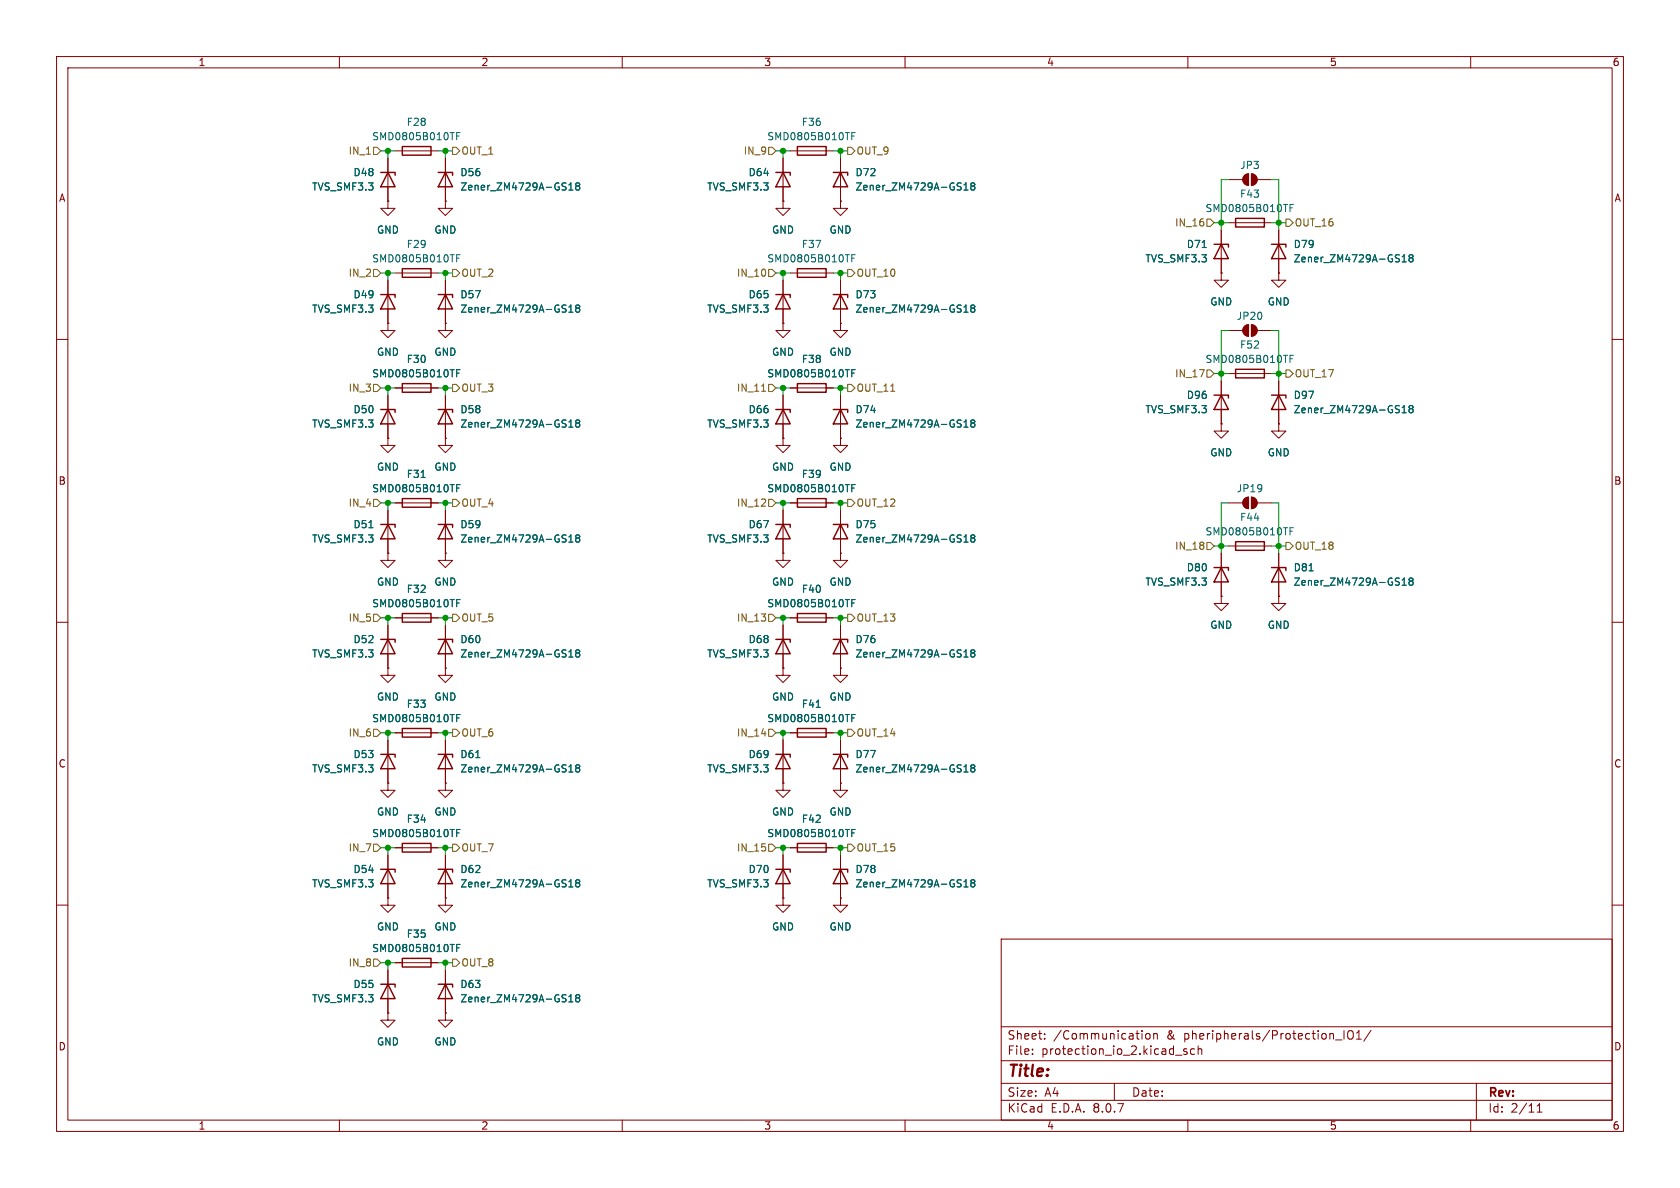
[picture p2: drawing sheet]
<svg xmlns="http://www.w3.org/2000/svg" width="297mm" height="210mm" viewBox="0 0 297 210" stroke-linecap="round" stroke-linejoin="round" font-family="sans-serif">
<g fill="none" stroke="#840000" stroke-width=".18">
<path d="M10 10h277v190h-277zM12 12h273v186h-273zM60 10v2M110 10v2M160 10v2M210 10v2M260 10v2M68.6 35.6v1.2h1.2l-1.2 1.3-1.3-1.3h1.3M68.6 35.6h.1M68.6 27.9v7.7M69.8 26.7h7.7M78.7 35.6v1.2h1.3l-1.3 1.3-1.2-1.3h1.2"/>
<path d="M78.7 35.6h.1M78.7 27.9v7.7M138.4 35.6v1.2h1.3l-1.3 1.3-1.2-1.3h1.2M138.4 35.6h.1M138.4 27.9v7.7M139.7 26.7h7.6M148.6 35.6v1.2h1.3l-1.3 1.3-1.3-1.3h1.3M148.6 35.6h.1M148.6 27.9v7.7M217.2 31.8h2.5M217.2 39.4h7.6M220 31l.7-.3v2.1a1.02 1.02 0 0 1-.9-.7 1.02 1.02 0 0 1 .2-1.1z"/>
<path d="M221.2 30.7a1.02 1.02 0 0 1 1 1.1 1.02 1.02 0 0 1-1 1zM222.2 31.8h2.6M68.6 57.2v1.2h1.2l-1.2 1.3-1.3-1.3h1.3M68.6 57.2h.1M68.6 49.5v7.7M69.8 48.3h7.7M78.7 57.2v1.2h1.3l-1.3 1.3-1.2-1.3h1.2M78.7 57.2h.1M78.7 49.5v7.7M138.4 57.2v1.2h1.3l-1.3 1.3-1.2-1.3h1.2M138.4 57.2h.1M138.4 49.5v7.7"/>
<path d="M139.7 48.3h7.6M148.6 57.2v1.2h1.3l-1.3 1.3-1.3-1.3h1.3M148.6 57.2h.1M148.6 49.5v7.7M215.9 48.3v1.2h1.3l-1.3 1.3-1.3-1.3h1.3M215.9 48.3h.1M215.9 40.6v7.7M217.2 58.4h2.5M220 57.7l.7-.3v2a1.02 1.02 0 0 1-.9-.6 1.02 1.02 0 0 1 .2-1.1zM221.2 57.4a1.02 1.02 0 0 1 1 1 1.02 1.02 0 0 1-1 1zM222.2 58.4h2.6M226.1 48.3v1.2h1.2l-1.2 1.3-1.3-1.3h1.3"/>
<path d="M226.1 48.3h.1M226.1 40.6v7.7M10 60h2M68.6 77.5v1.2h1.2l-1.2 1.3-1.3-1.3h1.3M68.6 77.5h.1M68.6 69.9v7.6M69.8 68.6h7.7M78.7 77.5v1.2h1.3l-1.3 1.3-1.2-1.3h1.2M78.7 77.5h.1M78.7 69.9v7.6M138.4 77.5v1.2h1.3l-1.3 1.3-1.2-1.3h1.2M138.4 77.5h.1"/>
<path d="M138.4 69.9v7.6M139.7 68.6h7.6M148.6 77.5v1.2h1.3l-1.3 1.3-1.3-1.3h1.3M148.6 77.5h.1M148.6 69.9v7.6M215.9 74.9v1.3h1.3l-1.3 1.3-1.3-1.3h1.3M215.9 74.9h.1M215.9 67.3v7.6M217.2 66h7.6M226.1 74.9v1.3h1.2l-1.2 1.3-1.3-1.3h1.3M226.1 74.9h.1M226.1 67.3v7.6"/>
<path d="M285 60h2M68.6 97.8v1.3h1.2l-1.2 1.2-1.3-1.2h1.3M68.6 97.8h.1M68.6 90.2v7.6M69.8 88.9h7.7M78.7 97.8v1.3h1.3l-1.3 1.2-1.2-1.2h1.2M78.7 97.8h.1M78.7 90.2v7.6M138.4 97.8v1.3h1.3l-1.3 1.2-1.2-1.2h1.2M138.4 97.8h.1M138.4 90.2v7.6M139.7 88.9h7.6"/>
<path d="M148.6 97.8v1.3h1.3l-1.3 1.2-1.3-1.2h1.3M148.6 97.8h.1M148.6 90.2v7.6M215.9 97.8v7.6M217.2 96.5h7.6M217.2 88.9h2.5M220 88.2l.7-.3v2a1.02 1.02 0 0 1-.9-.6 1.02 1.02 0 0 1 .2-1.1zM221.2 87.9a1.02 1.02 0 0 1 1 1 1.02 1.02 0 0 1-1 1zM222.2 88.9h2.6M226.1 97.8v7.6M10 110h2M68.6 118.1v1.3h1.2l-1.2 1.3-1.3-1.3h1.3"/>
<path d="M68.6 118.1h.1M68.6 110.5v7.6M69.8 109.2h7.7M78.7 118.1v1.3h1.3l-1.3 1.3-1.2-1.3h1.2M78.7 118.1h.1M78.7 110.5v7.6M138.4 118.1v1.3h1.3l-1.3 1.3-1.2-1.3h1.2M138.4 118.1h.1M138.4 110.5v7.6M139.7 109.2h7.6M148.6 118.1v1.3h1.3l-1.3 1.3-1.3-1.3h1.3M148.6 118.1h.1"/>
<path d="M148.6 110.5v7.6M215.9 105.4v1.3h1.3l-1.3 1.3-1.3-1.3h1.3M215.9 105.4h.1M226.1 105.4v1.3h1.2l-1.2 1.3-1.3-1.3h1.3M226.1 105.4h.1M285 110h2M68.6 138.4v1.3h1.2l-1.2 1.3-1.3-1.3h1.3M68.6 138.4h.1M68.6 130.8v7.6M69.8 129.5h7.7M78.7 138.4v1.3h1.3l-1.3 1.3-1.2-1.3h1.2M78.7 138.4h.1"/>
<path d="M78.7 130.8v7.6M138.4 138.4v1.3h1.3l-1.3 1.3-1.2-1.3h1.2M138.4 138.4h.1M138.4 130.8v7.6M139.7 129.5h7.6M148.6 138.4v1.3h1.3l-1.3 1.3-1.3-1.3h1.3M148.6 138.4h.1M148.6 130.8v7.6M68.6 158.8v1.2h1.2l-1.2 1.3-1.3-1.3h1.3M68.6 158.8h.1M68.6 151.1v7.7M69.8 149.9h7.7"/>
<path d="M78.7 158.8v1.2h1.3l-1.3 1.3-1.2-1.3h1.2M78.7 158.8h.1M78.7 151.1v7.7M138.4 158.8v1.2h1.3l-1.3 1.3-1.2-1.3h1.2M138.4 158.8h.1M138.4 151.1v7.7M139.7 149.9h7.6M148.6 158.8v1.2h1.3l-1.3 1.3-1.3-1.3h1.3M148.6 158.8h.1M148.6 151.1v7.7M10 160h2M68.6 179.1v1.2h1.2l-1.2 1.3-1.3-1.3h1.3"/>
<path d="M68.6 179.1h.1M68.6 171.5v7.6M69.8 170.2h7.7M78.7 179.1v1.2h1.3l-1.3 1.3-1.2-1.3h1.2M78.7 179.1h.1M78.7 171.5v7.6M177 166h108v32h-108zM285 160h2M60 198v2M110 198v2M160 198v2M177 194.5h108"/>
<path d="M177 191.5h108M177 187.5h108M177 181.5h108M182.5 186.3v.1M182.5 185.5v.1M184.7 183.6v.1M184.7 182.8v.1M197 191.5v3M201.9 182.2v.1M202.7 182.8l.3-.1 .3 .3v.4l-.3 .3-.3-.1-.2-.2v-.4zM204 182.8l.2-.1 .3 .1 .1 .9M204 182.7v1"/>
<path d="M207.8 186.5h1.2M209.8 185.5l-.3-.1-.3 .2 .1 .2 .5 .2v.3h-.6M210 198v2M211.2 185.5l-.5-.1-.2 .3v.4l.1 .2h.6M211.8 185.5l.2-.1 .4 .1 .1 .9M211.8 184.9v1.5M236.1 183.8h1.1M237.6 182.2v1.5M238.5 182.3a.5 .5 0 0 1 .5-.1 .5 .5 0 0 1 .2 .5v.5a.5 .5 0 0 1-.5 .5 .5 .5 0 0 1-.5-.5v-.5zM239.8 183.7h.9M239.8 182.6l.4-.4v1.5M242.4 182.1l-1.3 2"/>
<path d="M260 198v2M261 191.5v6.5M271.7 196.6h.9M271.7 195.5l.5-.4v1.5"/>
</g>
<g fill="none" stroke="#840000" stroke-width=".25">
<path d="M67.3 30.5h2.5v.5M68.6 30.5l1.2 2.5h-2.5zM71.1 25.9h5.1v1.5h-5.1zM77.5 30.5h2.5v.5M78.7 30.5l1.3 2.5h-2.5zM137.2 30.5h2.5v.5M138.4 30.5l1.3 2.5h-2.5zM141 25.9h5v1.5h-5zM147.3 30.5h2.6v.5M148.6 30.5l1.3 2.5h-2.6zM218.4 38.6h5.1v1.5h-5.1zM67.3 52.1h2.5v.5"/>
<path d="M68.6 52.1l1.2 2.5h-2.5zM71.1 47.5h5.1v1.5h-5.1zM77.5 52.1h2.5v.5M78.7 52.1l1.3 2.5h-2.5zM137.2 52.1h2.5v.5M138.4 52.1l1.3 2.5h-2.5zM141 47.5h5v1.5h-5zM147.3 52.1h2.6v.5M148.6 52.1l1.3 2.5h-2.6zM214.6 43.2h2.6v.5M215.9 43.2l1.3 2.5h-2.6zM224.8 43.2h2.5v.5"/>
<path d="M226.1 43.2l1.2 2.5h-2.5zM67.3 72.4h2.5v.5M68.6 72.4l1.2 2.5h-2.5zM71.1 67.8h5.1v1.5h-5.1zM77.5 72.4h2.5v.5M78.7 72.4l1.3 2.5h-2.5zM137.2 72.4h2.5v.5M138.4 72.4l1.3 2.5h-2.5zM141 67.8h5v1.5h-5zM147.3 72.4h2.6v.5M148.6 72.4l1.3 2.5h-2.6zM214.6 69.9h2.6v.5"/>
<path d="M215.9 69.9l1.3 2.5h-2.6zM218.4 65.3h5.1v1.5h-5.1zM224.8 69.9h2.5v.5M226.1 69.9l1.2 2.5h-2.5zM67.3 92.7h2.5v.5M68.6 92.7l1.2 2.6h-2.5zM71.1 88.1h5.1v1.6h-5.1zM77.5 92.7h2.5v.5M78.7 92.7l1.3 2.6h-2.5zM137.2 92.7h2.5v.5M138.4 92.7l1.3 2.6h-2.5zM141 88.1h5v1.6h-5z"/>
<path d="M147.3 92.7h2.6v.5M148.6 92.7l1.3 2.6h-2.6zM218.4 95.8h5.1v1.5h-5.1zM67.3 113h2.5v.5M68.6 113l1.2 2.6h-2.5zM71.1 108.5h5.1v1.5h-5.1zM77.5 113h2.5v.5M78.7 113l1.3 2.6h-2.5zM137.2 113h2.5v.5M138.4 113l1.3 2.6h-2.5zM141 108.5h5v1.5h-5zM147.3 113h2.6v.5"/>
<path d="M148.6 113l1.3 2.6h-2.6zM214.6 100.3h2.6v.5M215.9 100.3l1.3 2.6h-2.6zM224.8 100.3h2.5v.5M226.1 100.3l1.2 2.6h-2.5zM67.3 133.4h2.5v.5M68.6 133.4l1.2 2.5h-2.5zM71.1 128.8h5.1v1.5h-5.1zM77.5 133.4h2.5v.5M78.7 133.4l1.3 2.5h-2.5zM137.2 133.4h2.5v.5M138.4 133.4l1.3 2.5h-2.5z"/>
<path d="M141 128.8h5v1.5h-5zM147.3 133.4h2.6v.5M148.6 133.4l1.3 2.5h-2.6zM67.3 153.7h2.5v.5M68.6 153.7l1.2 2.5h-2.5zM71.1 149.1h5.1v1.5h-5.1zM77.5 153.7h2.5v.5M78.7 153.7l1.3 2.5h-2.5zM137.2 153.7h2.5v.5M138.4 153.7l1.3 2.5h-2.5zM141 149.1h5v1.5h-5zM147.3 153.7h2.6v.5"/>
<path d="M148.6 153.7l1.3 2.5h-2.6zM67.3 174h2.5v.5M68.6 174l1.2 2.5h-2.5zM71.1 169.4h5.1v1.5h-5.1zM77.5 174h2.5v.5M78.7 174l1.3 2.5h-2.5z"/>
</g>
<g fill="none" stroke="#006464" stroke-width=".18">
<path d="M80.7 24h.5M81.3 23.4h-.6v1.3M100.6 32.7l.3-.4v1.3M100.6 33.6h.7M102 32.9l-.2-.3 .2-.3h.3l.2 .3-.2 .3M102 32.9l-.2 .2v.4l.2 .1 .4-.1 .1-.1v-.3l-.2-.2M102 32.9h.3M150.6 24h.4M151.2 23.4h-.6v1.3M170.4 33.6h.7M170.4 32.7l.4-.4v1.3M171.9 32.9l-.3 .2 .1 .4 .2 .1 .3-.1 .1-.1v-.3l-.2-.2"/>
<path d="M171.9 32.9l-.3-.3 .3-.3h.2l.2 .3-.2 .3M171.9 32.9h.2M228.1 36.7h.4M228.7 36.1h-.6v1.3M80.7 45.6h.5M81.3 45h-.6v1.3M100.6 54.3l.3-.4v1.3M100.6 55.2h.7M102 54.5l-.2-.3 .2-.3h.3l.2 .3-.2 .3M102 54.5l-.2 .2v.4l.2 .1 .4-.1 .1-.2v-.2l-.2-.2M102 54.5h.3M150.6 45.6h.4"/>
<path d="M151.2 45h-.6v1.3M170.4 55.2h.7M170.4 54.3l.4-.4v1.3M171.9 54.5l-.3 .2 .1 .4 .2 .1 .3-.1 .1-.2v-.2l-.2-.2M171.9 54.5l-.3-.3 .3-.3h.2l.2 .3-.2 .3M171.9 54.5h.2M212.5 43.8h.8M247.9 45.4l.3-.4v1.3M247.9 46.3h.7M249.3 45.6l-.2-.3 .2-.3h.3l.2 .3-.2 .3M249.3 45.6l-.2 .2 .1 .4 .1 .1 .4-.1 .1-.1v-.3l-.2-.2M249.3 45.6h.3"/>
<path d="M80.7 66h.5M81.3 65.3h-.6v1.3M100.6 74.6l.3-.4v1.3M100.6 75.5h.7M102 74.8l-.2-.3 .2-.3h.3l.2 .3-.2 .3M102 74.8l-.2 .2v.4l.2 .1 .4-.1 .1-.1v-.3l-.2-.2M102 74.8h.3M150.6 66h.4M151.2 65.3h-.6v1.3M170.4 75.5h.7M170.4 74.6l.4-.4v1.3M171.9 74.8l-.3 .2 .1 .4 .2 .1 .3-.1 .1-.1v-.3l-.2-.2"/>
<path d="M171.9 74.8l-.3-.3 .3-.3h.2l.2 .3-.2 .3M171.9 74.8h.2M228.1 63.4h.4M228.7 62.8h-.6v1.3M247.9 73h.7M247.9 72.1l.3-.4v1.3M249.3 72.2l-.2 .3 .1 .3 .1 .2 .4-.1 .1-.2v-.2l-.2-.3M249.3 72.2l-.2-.2 .2-.3h.3l.2 .2-.2 .3M249.3 72.2h.3M65.2 93.3h.7M74.4 84.4h.8M80.7 86.3h.5"/>
<path d="M81.3 85.7h-.6v1.2M100.6 94.9l.3-.3v1.2M100.6 95.8h.7M102 95.1l-.2-.2 .2-.3h.3l.2 .2-.2 .3M102 95.1l-.2 .2v.4l.2 .1h.4l.1-.2v-.3l-.2-.2M102 95.1h.3M150.6 86.3h.4M151.2 85.7h-.6v1.2M170.4 95.8h.7M170.4 94.9l.4-.3v1.2M171.9 95.1l-.3 .2 .1 .4 .2 .1h.3l.1-.2v-.3l-.2-.2M171.9 95.1l-.3-.2 .3-.3h.2l.2 .2-.2 .3"/>
<path d="M171.9 95.1h.2M228.1 93.9h.4M228.7 93.3h-.6v1.3M80.7 106.6h.5M81.3 106h-.6v1.3M100.6 116.1h.7M100.6 115.2l.3-.3v1.2M102 115.4l-.2 .3v.3l.2 .1h.4l.1-.2v-.2l-.2-.3M102 115.4l-.2-.2 .2-.3h.3l.2 .2-.2 .3M102 115.4h.3M150.6 106.6h.4M151.2 106h-.6v1.3"/>
<path d="M170.4 116.1h.7M170.4 115.2l.4-.3v1.2M171.9 115.4l-.3 .3 .1 .3 .2 .1h.3l.1-.2v-.2l-.2-.3M171.9 115.4l-.3-.2 .3-.3h.2l.2 .2-.2 .3M171.9 115.4h.2M231.4 100.9h.8M247.9 102.5l.3-.3v1.2M247.9 103.4h.7M249.3 102.7l-.2-.2 .2-.3h.3l.2 .2-.2 .3M249.3 102.7l-.2 .3 .1 .3 .1 .1h.4l.1-.2v-.2l-.2-.3M249.3 102.7h.3M80.7 126.9h.5"/>
<path d="M81.3 126.3h-.6v1.3M84.1 133.9h.7M100.6 135.6l.3-.4v1.3M100.6 136.5h.7M102 135.7l-.2-.2 .2-.3h.3l.2 .2-.2 .3M102 135.7l-.2 .3v.3l.2 .2 .4-.1 .1-.2v-.2l-.2-.3M102 135.7h.3M144.3 125h.7M150.6 126.9h.4M151.2 126.3h-.6v1.3M170.4 135.6l.4-.4v1.3M170.4 136.5h.7"/>
<path d="M171.9 135.7l-.3-.2 .3-.3h.2l.2 .2-.2 .3M171.9 135.7l-.3 .3 .1 .3 .2 .2 .3-.1 .1-.2v-.2l-.2-.3M171.9 135.7h.2M80.7 147.2h.5M81.3 146.6h-.6v1.3M100.6 155.9l.3-.4v1.3M100.6 156.8h.7M102 156.1l-.2-.3 .2-.3h.3l.2 .3-.2 .3M102 156.1l-.2 .2v.4l.2 .1 .4-.1 .1-.2v-.2l-.2-.2M102 156.1h.3M150.6 147.2h.4M151.2 146.6h-.6v1.3"/>
<path d="M170.4 155.9l.4-.4v1.3M170.4 156.8h.7M171.9 156.1l-.3-.3 .3-.3h.2l.2 .3-.2 .3M171.9 156.1l-.3 .2 .1 .4 .2 .1 .3-.1 .1-.2v-.2l-.2-.2M171.9 156.1h.2M80.7 167.6h.5M81.3 166.9h-.6v1.3M100.6 176.2l.3-.4v1.3M100.6 177.1h.7M102 176.4l-.2-.3 .2-.3h.3l.2 .3-.2 .3M102 176.4l-.2 .2v.4l.2 .1 .4-.1 .1-.1v-.3l-.2-.2M102 176.4h.3"/>
</g>
<g fill="#840000" stroke="#840000" stroke-width=".18">
<path d="M220 88.2l.7-.3v2a1.02 1.02 0 0 1-.9-.6 1.02 1.02 0 0 1 .2-1.1z"/>
<path d="M221.2 87.9a1.02 1.02 0 0 1 1 1 1.02 1.02 0 0 1-1 1z"/>
<path d="M220 31l.7-.3v2.1a1.02 1.02 0 0 1-.9-.7 1.02 1.02 0 0 1 .2-1.1z"/>
<path d="M221.2 30.7a1.02 1.02 0 0 1 1 1.1 1.02 1.02 0 0 1-1 1z"/>
<path d="M220 57.7l.7-.3v2a1.02 1.02 0 0 1-.9-.6 1.02 1.02 0 0 1 .2-1.1z"/>
<path d="M221.2 57.4a1.02 1.02 0 0 1 1 1 1.02 1.02 0 0 1-1 1z"/>
</g>
<g fill="none" stroke="#725600" stroke-width=".18">
<path d="M66 26h.7l.6 .7-.6 .6h-.7zM80 26h.6l.7 .7-.7 .6h-.6zM135.9 26h.6l.7 .7-.7 .6h-.6zM149.9 26h.6l.6 .7-.6 .6h-.6zM213.4 38.7h.6l.6 .7-.6 .6h-.6zM227.3 38.7h.7l.6 .7-.6 .6h-.7zM66 47.6h.7l.6 .7-.6 .6h-.7zM80 47.6h.6l.7 .7-.7 .6h-.6zM135.9 47.6h.6l.7 .7-.7 .6h-.6zM149.9 47.6h.6l.6 .7-.6 .6h-.6zM66 67.9h.7l.6 .7-.6 .6h-.7zM80 67.9h.6l.7 .7-.7 .6h-.6z"/>
<path d="M134.6 69.2h.8M135.9 67.9h.6l.7 .7-.7 .6h-.6zM149.9 67.9h.6l.6 .7-.6 .6h-.6zM213.4 65.4h.6l.6 .6-.6 .7h-.6zM227.3 65.4h.7l.6 .6-.6 .7h-.7zM66 88.3h.7l.6 .6-.6 .6h-.7zM80 88.3h.6l.7 .6-.7 .6h-.6zM135.9 88.3h.6l.7 .6-.7 .6h-.6zM149.9 88.3h.6l.6 .6-.6 .6h-.6zM213.4 95.9h.6l.6 .6-.6 .7h-.6zM227.3 95.9h.7l.6 .6-.6 .7h-.7zM66 108.6h.7l.6 .6-.6 .7h-.7z"/>
<path d="M80 108.6h.6l.7 .6-.7 .7h-.6zM135.9 108.6h.6l.7 .6-.7 .7h-.6zM149.9 108.6h.6l.6 .6-.6 .7h-.6zM66 128.9h.7l.6 .6-.6 .7h-.7zM80 128.9h.6l.7 .6-.7 .7h-.6zM135.9 128.9h.6l.7 .6-.7 .7h-.6zM149.9 128.9h.6l.6 .6-.6 .7h-.6zM66 149.2h.7l.6 .7-.6 .6h-.7zM80 149.2h.6l.7 .7-.7 .6h-.6zM135.9 149.2h.6l.7 .7-.7 .6h-.6zM149.9 149.2h.6l.6 .7-.6 .6h-.6zM66 169.5h.7l.6 .7-.6 .6h-.7z"/>
<path d="M80 169.5h.6l.7 .7-.7 .6h-.6z"/>
</g>
<g fill="none" stroke="#009600" stroke-width=".18">
<path d="M67.3 26.7h2.5M68.6 26.7v1.2M77.5 26.7h2.5M78.7 26.7v1.2M137.2 26.7h2.5M138.4 26.7v1.2M147.3 26.7h2.6M148.6 26.7v1.2M214.6 39.4h2.6M217.2 31.8h-1.3v8.8M224.8 31.8h1.3v8.8M224.8 39.4h2.5"/>
<path d="M67.3 48.3h2.5M68.6 48.3v1.2M77.5 48.3h2.5M78.7 48.3v1.2M137.2 48.3h2.5M138.4 48.3v1.2M147.3 48.3h2.6M148.6 48.3v1.2M217.2 58.4h-1.3v8.9M224.8 58.4h1.3v8.9M67.3 68.6h2.5M68.6 68.6v1.3"/>
<path d="M77.5 68.6h2.5M78.7 68.6v1.3M137.2 68.6h2.5M138.4 68.6v1.3M147.3 68.6h2.6M148.6 68.6v1.3M214.6 66h2.6M224.8 66h2.5M67.3 88.9h2.5M68.6 88.9v1.3M77.5 88.9h2.5M78.7 88.9v1.3"/>
<path d="M137.2 88.9h2.5M138.4 88.9v1.3M147.3 88.9h2.6M148.6 88.9v1.3M214.6 96.5h2.6M217.2 88.9h-1.3v8.9M224.8 88.9h1.3v8.9M224.8 96.5h2.5M67.3 109.2h2.5M68.6 109.2v1.3M77.5 109.2h2.5M78.7 109.2v1.3"/>
<path d="M137.2 109.2h2.5M138.4 109.2v1.3M147.3 109.2h2.6M148.6 109.2v1.3M67.3 129.5h2.5M68.6 129.5v1.3M77.5 129.5h2.5M78.7 129.5v1.3M137.2 129.5h2.5M138.4 129.5v1.3M147.3 129.5h2.6M148.6 129.5v1.3"/>
<path d="M67.3 149.9h2.5M68.6 149.9v1.2M77.5 149.9h2.5M78.7 149.9v1.2M137.2 149.9h2.5M138.4 149.9v1.2M147.3 149.9h2.6M148.6 149.9v1.2M67.3 170.2h2.5M68.6 170.2v1.3M77.5 170.2h2.5M78.7 170.2v1.3"/>
</g>
<g fill="#009600" stroke="#009600" stroke-width=".18">
<circle cx="138.4" cy="129.5" r=".46"/>
<circle cx="148.6" cy="129.5" r=".46"/>
<circle cx="148.6" cy="109.2" r=".46"/>
<circle cx="138.4" cy="88.9" r=".46"/>
<circle cx="148.6" cy="88.9" r=".46"/>
<circle cx="138.4" cy="109.2" r=".46"/>
<circle cx="78.7" cy="68.6" r=".46"/>
<circle cx="68.6" cy="26.7" r=".46"/>
<circle cx="68.6" cy="48.3" r=".46"/>
<circle cx="78.7" cy="48.3" r=".46"/>
<circle cx="78.7" cy="26.7" r=".46"/>
<circle cx="226.1" cy="66" r=".46"/>
<circle cx="226.1" cy="96.5" r=".46"/>
<circle cx="215.9" cy="96.5" r=".46"/>
<circle cx="215.9" cy="66" r=".46"/>
<circle cx="78.7" cy="170.2" r=".46"/>
<circle cx="148.6" cy="149.9" r=".46"/>
<circle cx="138.4" cy="149.9" r=".46"/>
<circle cx="148.6" cy="26.7" r=".46"/>
<circle cx="215.9" cy="39.4" r=".46"/>
<circle cx="226.1" cy="39.4" r=".46"/>
<circle cx="138.4" cy="26.7" r=".46"/>
<circle cx="68.6" cy="88.9" r=".46"/>
<circle cx="68.6" cy="109.2" r=".46"/>
<circle cx="78.7" cy="109.2" r=".46"/>
<circle cx="68.6" cy="68.6" r=".46"/>
<circle cx="78.7" cy="88.9" r=".46"/>
<circle cx="138.4" cy="68.6" r=".46"/>
<circle cx="148.6" cy="48.3" r=".46"/>
<circle cx="148.6" cy="68.6" r=".46"/>
<circle cx="138.4" cy="48.3" r=".46"/>
<circle cx="68.6" cy="149.9" r=".46"/>
<circle cx="78.7" cy="149.9" r=".46"/>
<circle cx="68.6" cy="129.5" r=".46"/>
<circle cx="68.6" cy="170.2" r=".46"/>
<circle cx="78.7" cy="129.5" r=".46"/>
</g>
<text font-size="2.8" fill="#840000" x="178" y="190.9">Title:</text>
<g font-size="2.1" fill="#840000">
<text x="178" y="184">Sheet:</text>
<text x="186.2" y="184">/Communication</text>
<text x="206.3" y="184">&amp;</text>
<text x="209.5" y="184">pheripherals/Protection_IO1/</text>
<text x="178" y="186.7">File:</text>
<text x="184.1" y="186.7">protection_io_2.kicad_sch</text>
<text x="178" y="196.9">KiCad</text>
<text x="178" y="194.1">Size:</text>
<text x="184.7" y="194.1">A4</text>
<text x="185.7" y="196.9">E.D.A.</text>
<text x="193.3" y="196.9">8.0.7</text>
<text x="200" y="194.1">Date:</text>
<text x="263" y="194.3">Rev:</text>
<text x="263" y="196.9">Id:</text>
<text x="267.1" y="196.9">2/11</text>
</g>
<g font-size="1.8" fill="#840000">
<text x="35" y="11.9">1</text>
<text x="85" y="11.9">2</text>
<text x="135" y="11.9">3</text>
<text x="185" y="11.9">4</text>
<text x="235" y="11.9">5</text>
<text x="285" y="11.9">6</text>
<text x="10.3" y="35.9">A</text>
<text x="285.3" y="35.9">A</text>
<text x="10.3" y="85.9">B</text>
<text x="285.3" y="85.9">B</text>
<text x="10.3" y="135.9">C</text>
<text x="285.3" y="135.9">C</text>
<text x="10.3" y="185.9">D</text>
<text x="285.3" y="185.9">D</text>
<text x="35" y="199.9">1</text>
<text x="85" y="199.9">2</text>
<text x="135" y="199.9">3</text>
<text x="185" y="199.9">4</text>
<text x="235" y="199.9">5</text>
<text x="285" y="199.9">6</text>
</g>
<g font-size="1.8" fill="#006464">
<text x="71.8" y="22.5">F28</text>
<text x="141.7" y="22.5">F36</text>
<text x="65.7" y="25">SMD0805B010TF</text>
<text x="135.5" y="25">SMD0805B010TF</text>
<text x="55.1" y="33.9">TVS_SMF3.3</text>
<text x="62.4" y="31.3">D48</text>
<text x="81.3" y="33.9">Zener_ZM4729A-GS18</text>
<text x="81.3" y="31.3">D56</text>
<text x="124.9" y="33.9">TVS_SMF3.3</text>
<text x="132.2" y="31.3">D64</text>
<text x="151.1" y="33.9">Zener_ZM4729A-GS18</text>
<text x="151.1" y="31.3">D72</text>
<text x="219.1" y="35.2">F43</text>
<text x="219.2" y="30.1">JP3</text>
<text x="66.5" y="41.5">GND</text>
<text x="76.7" y="41.5">GND</text>
<text x="136.4" y="41.5">GND</text>
<text x="146.6" y="41.5">GND</text>
<text x="213" y="37.7">SMD0805B010TF</text>
<text x="65.7" y="46.6">SMD0805B010TF</text>
<text x="71.8" y="44">F29</text>
<text x="135.5" y="46.6">SMD0805B010TF</text>
<text x="141.7" y="44">F37</text>
<text x="202.4" y="46.6">TVS_SMF3.3</text>
<text x="209.7" y="44">D71</text>
<text x="228.6" y="46.6">Zener_ZM4729A-GS18</text>
<text x="228.6" y="44">D79</text>
<text x="62.4" y="52.9">D49</text>
<text x="81.3" y="52.9">D57</text>
<text x="132.2" y="52.9">D65</text>
<text x="151.1" y="52.9">D73</text>
<text x="55.1" y="55.5">TVS_SMF3.3</text>
<text x="81.3" y="55.5">Zener_ZM4729A-GS18</text>
<text x="124.9" y="55.5">TVS_SMF3.3</text>
<text x="151.1" y="55.5">Zener_ZM4729A-GS18</text>
<text x="213.9" y="54.2">GND</text>
<text x="218.6" y="56.7">JP20</text>
<text x="224" y="54.2">GND</text>
<text x="66.5" y="63.1">GND</text>
<text x="71.8" y="64.4">F30</text>
<text x="76.7" y="63.1">GND</text>
<text x="136.4" y="63.1">GND</text>
<text x="141.7" y="64.4">F38</text>
<text x="146.6" y="63.1">GND</text>
<text x="213" y="64.4">SMD0805B010TF</text>
<text x="219.1" y="61.8">F52</text>
<text x="65.7" y="66.9">SMD0805B010TF</text>
<text x="135.5" y="66.9">SMD0805B010TF</text>
<text x="209.7" y="70.7">D96</text>
<text x="228.6" y="70.7">D97</text>
<text x="55.1" y="75.8">TVS_SMF3.3</text>
<text x="62.4" y="73.3">D50</text>
<text x="81.3" y="75.8">Zener_ZM4729A-GS18</text>
<text x="81.3" y="73.3">D58</text>
<text x="124.9" y="75.8">TVS_SMF3.3</text>
<text x="132.2" y="73.3">D66</text>
<text x="151.1" y="75.8">Zener_ZM4729A-GS18</text>
<text x="151.1" y="73.3">D74</text>
<text x="202.4" y="73.3">TVS_SMF3.3</text>
<text x="228.6" y="73.3">Zener_ZM4729A-GS18</text>
<text x="66.5" y="83.4">GND</text>
<text x="76.7" y="83.4">GND</text>
<text x="136.4" y="83.4">GND</text>
<text x="146.6" y="83.4">GND</text>
<text x="213.9" y="80.9">GND</text>
<text x="224" y="80.9">GND</text>
<text x="65.7" y="87.2">SMD0805B010TF</text>
<text x="71.8" y="84.7">F31</text>
<text x="135.5" y="87.2">SMD0805B010TF</text>
<text x="141.7" y="84.7">F39</text>
<text x="218.6" y="87.2">JP19</text>
<text x="62.4" y="93.6">D51</text>
<text x="81.3" y="93.6">D59</text>
<text x="132.2" y="93.6">D67</text>
<text x="151.1" y="93.6">D75</text>
<text x="213" y="94.8">SMD0805B010TF</text>
<text x="219.1" y="92.3">F44</text>
<text x="55.1" y="96.1">TVS_SMF3.3</text>
<text x="81.3" y="96.1">Zener_ZM4729A-GS18</text>
<text x="124.9" y="96.1">TVS_SMF3.3</text>
<text x="151.1" y="96.1">Zener_ZM4729A-GS18</text>
<text x="209.7" y="101.2">D80</text>
<text x="228.6" y="101.2">D81</text>
<text x="65.7" y="107.5">SMD0805B010TF</text>
<text x="66.5" y="103.7">GND</text>
<text x="71.8" y="105">F32</text>
<text x="76.7" y="103.7">GND</text>
<text x="135.5" y="107.5">SMD0805B010TF</text>
<text x="136.4" y="103.7">GND</text>
<text x="141.7" y="105">F40</text>
<text x="146.6" y="103.7">GND</text>
<text x="202.4" y="103.7">TVS_SMF3.3</text>
<text x="228.6" y="103.7">Zener_ZM4729A-GS18</text>
<text x="62.4" y="113.9">D52</text>
<text x="81.3" y="113.9">D60</text>
<text x="132.2" y="113.9">D68</text>
<text x="151.1" y="113.9">D76</text>
<text x="213.9" y="111.4">GND</text>
<text x="224" y="111.4">GND</text>
<text x="55.1" y="116.4">TVS_SMF3.3</text>
<text x="81.3" y="116.4">Zener_ZM4729A-GS18</text>
<text x="124.9" y="116.4">TVS_SMF3.3</text>
<text x="151.1" y="116.4">Zener_ZM4729A-GS18</text>
<text x="66.5" y="124.1">GND</text>
<text x="71.8" y="125.3">F33</text>
<text x="76.7" y="124.1">GND</text>
<text x="136.4" y="124.1">GND</text>
<text x="141.7" y="125.3">F41</text>
<text x="146.6" y="124.1">GND</text>
<text x="65.7" y="127.9">SMD0805B010TF</text>
<text x="135.5" y="127.9">SMD0805B010TF</text>
<text x="55.1" y="136.8">TVS_SMF3.3</text>
<text x="62.4" y="134.2">D53</text>
<text x="81.3" y="136.8">Zener_ZM4729A-GS18</text>
<text x="81.3" y="134.2">D61</text>
<text x="124.9" y="136.8">TVS_SMF3.3</text>
<text x="132.2" y="134.2">D69</text>
<text x="151.1" y="136.8">Zener_ZM4729A-GS18</text>
<text x="151.1" y="134.2">D77</text>
<text x="65.7" y="148.2">SMD0805B010TF</text>
<text x="66.5" y="144.4">GND</text>
<text x="71.8" y="145.6">F34</text>
<text x="76.7" y="144.4">GND</text>
<text x="135.5" y="148.2">SMD0805B010TF</text>
<text x="136.4" y="144.4">GND</text>
<text x="141.7" y="145.6">F42</text>
<text x="146.6" y="144.4">GND</text>
<text x="62.4" y="154.5">D54</text>
<text x="81.3" y="154.5">D62</text>
<text x="132.2" y="154.5">D70</text>
<text x="151.1" y="154.5">D78</text>
<text x="55.1" y="157.1">TVS_SMF3.3</text>
<text x="81.3" y="157.1">Zener_ZM4729A-GS18</text>
<text x="124.9" y="157.1">TVS_SMF3.3</text>
<text x="151.1" y="157.1">Zener_ZM4729A-GS18</text>
<text x="66.5" y="164.7">GND</text>
<text x="71.8" y="166">F35</text>
<text x="76.7" y="164.7">GND</text>
<text x="136.4" y="164.7">GND</text>
<text x="146.6" y="164.7">GND</text>
<text x="65.7" y="168.5">SMD0805B010TF</text>
<text x="55.1" y="177.4">TVS_SMF3.3</text>
<text x="62.4" y="174.9">D55</text>
<text x="81.3" y="177.4">Zener_ZM4729A-GS18</text>
<text x="81.3" y="174.9">D63</text>
<text x="66.5" y="185">GND</text>
<text x="76.7" y="185">GND</text>
</g>
<g font-size="1.8" fill="#725600">
<text x="61.5" y="27.5">IN_1</text>
<text x="81.5" y="27.5">OUT_1</text>
<text x="131.4" y="27.5">IN_9</text>
<text x="151.3" y="27.5">OUT_9</text>
<text x="207.6" y="40.2">IN_16</text>
<text x="228.8" y="40.2">OUT_16</text>
<text x="61.5" y="49.1">IN_2</text>
<text x="81.5" y="49.1">OUT_2</text>
<text x="130.2" y="49.1">IN_10</text>
<text x="151.3" y="49.1">OUT_10</text>
<text x="61.5" y="69.4">IN_3</text>
<text x="81.5" y="69.4">OUT_3</text>
<text x="130.2" y="69.4">IN_11</text>
<text x="151.3" y="69.4">OUT_11</text>
<text x="207.6" y="66.9">IN_17</text>
<text x="228.8" y="66.9">OUT_17</text>
<text x="61.5" y="89.8">IN_4</text>
<text x="81.5" y="89.8">OUT_4</text>
<text x="130.2" y="89.8">IN_12</text>
<text x="151.3" y="89.8">OUT_12</text>
<text x="207.6" y="97.4">IN_18</text>
<text x="228.8" y="97.4">OUT_18</text>
<text x="61.5" y="110.1">IN_5</text>
<text x="81.5" y="110.1">OUT_5</text>
<text x="130.2" y="110.1">IN_13</text>
<text x="151.3" y="110.1">OUT_13</text>
<text x="61.5" y="130.4">IN_6</text>
<text x="81.5" y="130.4">OUT_6</text>
<text x="130.2" y="130.4">IN_14</text>
<text x="151.3" y="130.4">OUT_14</text>
<text x="61.5" y="150.7">IN_7</text>
<text x="81.5" y="150.7">OUT_7</text>
<text x="130.2" y="150.7">IN_15</text>
<text x="151.3" y="150.7">OUT_15</text>
<text x="61.5" y="171">IN_8</text>
<text x="81.5" y="171">OUT_8</text>
</g>
</svg>
